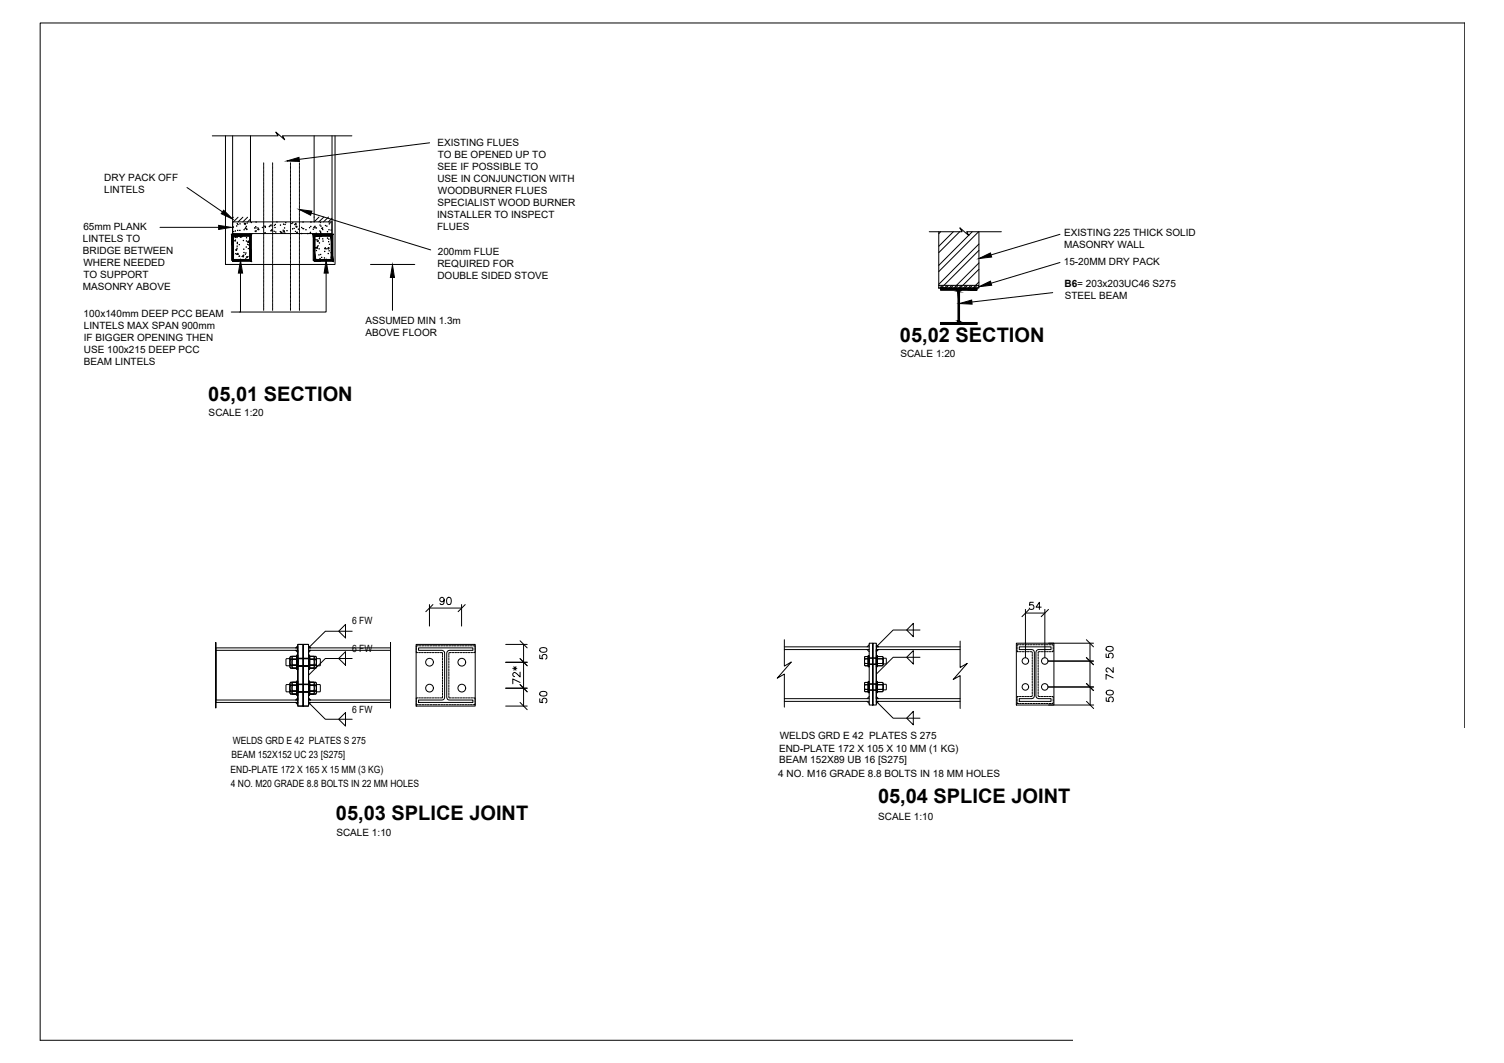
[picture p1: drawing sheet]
<svg xmlns="http://www.w3.org/2000/svg" width="420mm" height="297mm" viewBox="0 0 420 297" stroke-linecap="round" stroke-linejoin="round" font-family="sans-serif">
<!-- layer: .05 -->
<g fill="none" stroke="#000" stroke-width=".28">
<path d="M63 38v35.9h30.6v-35.9M65 38v27.8v-3.8h27.8M70 38v24M87.8 38v24l1.3-1.4M92.8 38v27.8M120 39.9l-36.4 4.6M52.2 52.4l9.9 6.8M73.7 45.5v.3M73.7 45.9v.3M73.7 46.3v.3M73.7 46.7v.2M73.7 47.1v.2"/>
<path d="M73.7 47.4v.3M73.7 47.8v.2M73.7 48.2v.2M73.7 48.5v.3M73.7 48.9v.3M73.7 49.3v.3M73.7 49.7v.2M73.7 50.1v.2M73.7 50.4v.3M73.7 50.8v.2M73.7 51.2v.2M73.7 51.5v.3"/>
<path d="M73.7 51.9v.3M73.7 52.3v.3M73.7 52.7v.2M73.7 53v.3M73.7 53.4v.3M73.7 53.8v.2M73.7 54.2v.2M73.7 54.6v.2M73.7 54.9v.3M73.7 55.3v.3M73.7 55.7v.2M73.7 56v.3"/>
<path d="M73.7 56.4v.3M73.7 56.8v.3M73.7 57.2v.2M73.7 57.6v.2M73.7 57.9v.3M73.7 58.3v.2M73.7 58.7v.2M73.7 59v.3M73.7 59.4v.3M73.7 59.8v.3M76.2 45.5v.3M76.2 45.9v.3"/>
<path d="M76.2 46.3v.3M76.2 46.7v.2M76.2 47.1v.2M76.2 47.4v.3M76.2 47.8v.2M76.2 48.2v.2M76.2 48.5v.3M76.2 48.9v.3M76.2 49.3v.3M76.2 49.7v.2M76.2 50.1v.2M76.2 50.4v.3"/>
<path d="M76.2 50.8v.2M76.2 51.2v.2M76.2 51.5v.3M76.2 51.9v.3M76.2 52.3v.3M76.2 52.7v.2M76.2 53v.3M76.2 53.4v.3M76.2 53.8v.2M76.2 54.2v.2M76.2 54.6v.2M76.2 54.9v.3"/>
<path d="M76.2 55.3v.3M76.2 55.7v.2M76.2 56v.3M76.2 56.4v.3M76.2 56.8v.3M76.2 57.2v.2M76.2 57.6v.2M76.2 57.9v.3M76.2 58.3v.2M76.2 58.7v.2M76.2 59v.3M76.2 59.4v.3"/>
<path d="M76.2 59.8v.3M81.2 45.5v.3M81.2 45.9v.3M81.2 46.3v.3M81.2 46.7v.2M81.2 47.1v.2M81.2 47.4v.3M81.2 47.8v.2M81.2 48.2v.2M81.2 48.5v.3M81.2 48.9v.3M81.2 49.3v.3"/>
<path d="M81.2 49.7v.2M81.2 50.1v.2M81.2 50.4v.3M81.2 50.8v.2M81.2 51.2v.2M81.2 51.5v.3M81.2 51.9v.3M81.2 52.3v.3M81.2 52.7v.2M81.2 53v.3M81.2 53.4v.3M81.2 53.8v.2"/>
<path d="M81.2 54.2v.2M81.2 54.6v.2M81.2 54.9v.3M81.2 55.3v.3M81.2 55.7v.2M81.2 56v.3M81.2 56.4v.3M81.2 56.8v.3M81.2 57.2v.2M81.2 57.6v.2M81.2 57.9v.3M81.2 58.3v.2"/>
<path d="M81.2 58.7v.2M81.2 59v.3M81.2 59.4v.3M81.2 59.8v.3M83.7 45.5v.3M83.7 45.9v.3M83.7 46.3v.3M83.7 46.7v.2M83.7 47.1v.2M83.7 47.4v.3M83.7 47.8v.2M83.7 48.2v.2"/>
<path d="M83.7 48.5v.3M83.7 48.9v.3M83.7 49.3v.3M83.7 49.7v.2M83.7 50.1v.2M83.7 50.4v.3M83.7 50.8v.2M83.7 51.2v.2M83.7 51.5v.3M83.7 51.9v.3M83.7 52.3v.3M83.7 52.7v.2"/>
<path d="M83.7 53v.3M83.7 53.4v.3M83.7 53.8v.2M83.7 54.2v.2M83.7 54.6v.2M83.7 54.9v.3M83.7 55.3v.3M83.7 55.7v.2M83.7 56v.3M83.7 56.4v.3M83.7 56.8v.3M83.7 57.2v.2"/>
<path d="M83.7 57.6v.2M83.7 57.9v.3M83.7 58.3v.2M83.7 58.7v.2M83.7 59v.3M83.7 59.4v.3M83.7 59.8v.3M87 59.5l33.3 10.3M44.7 63.5h16.4M65 63.4l.1-.1 .1 .3h-.2M65 65.3h27.8M65.2 60.7l-.2 .2"/>
<path d="M65.5 67.3l.3-.3v.3zM65.8 69.8l.4-.1-.1 .3zM66.5 70.8v.3h-.2zM66.5 60.7l-1.3 1.3M67.1 66.2l.3-.1-.1 .3zM67.1 65.8l-.2 .2 .5 .1v-.3M67.2 76.3v10.9h-2.6M67.9 60.7l-1.4 1.3M68 71.3v.5l-.4-.1zM68.2 62.6l.4-.2-.1 .3zM68.7 63.6v.3h-.2zM68.8 71.8l.4-.1-.2 .3z"/>
<path d="M69.2 60.7l-1.3 1.3M69.4 67.3v.3h-.3zM70 71.2l-.2 .2h.2M70 61.2l-.8 .8M70 65.3v.5M71.2 64.6l.4-.1-.1 .3zM72.3 64.2v-.3l-.3 .3h.3M73.7 60.2v.2M73.7 60.6v.2M73.7 60.9v.3M73.7 61.3v.2M73.7 61.7v.2"/>
<path d="M73.7 62v.3M73.7 62.4v.3M73.7 62.8v.3M73.7 63.2v.2M73.7 63.6v.2M73.7 63.9v.3M73.7 64.3v.2M73.7 64.7v.2M73.7 65.1v.2M73.7 65.4v.3M73.7 65.8v.3M73.7 66.2v.2"/>
<path d="M73.7 66.6v.2M73.7 66.9v.3M73.7 67.3v.2M73.7 67.7v.2M73.7 68.1v.2M73.7 68.4v.3M73.7 68.8v.3M73.7 69.2v.2M73.7 69.5v.3M73.7 69.9v.3M73.7 70.3v.3M73.7 70.7v.2"/>
<path d="M73.7 71.1v.2M73.7 71.4v.3M73.7 71.8v.2M73.7 72.2v.2M73.7 72.5v.3M73.7 72.9v.3M73.7 73.3v.3M73.7 73.7v.2M73.7 74.1v.2M73.7 74.5v.2M73.7 74.8v.2M73.7 75.2v.2"/>
<path d="M73.7 75.6v.2M73.7 75.9v.3M73.7 76.3v.3M73.7 76.7v.2M73.7 77.1v.2M73.7 77.4v.3M73.7 77.8v.2M73.7 78.2v.2M73.7 78.6v.2M73.7 78.9v.3M73.7 79.3v.3M73.7 79.7v.3"/>
<path d="M75.4 63l.4-.1-.1 .2zM75.9 64.2v.3h-.3zM76.2 60.2v.2M76.2 60.6v.2M76.2 60.9v.3M76.2 61.3v.2M76.2 61.7v.2M76.2 62v.3M76.2 62.4v.3M76.2 62.8v.3M76.2 63.2v.2M76.2 63.6v.2"/>
<path d="M76.2 63.9v.3M76.2 64.3v.2M76.2 64.7v.2M76.2 65.1v.2M76.2 65.4v.3M76.2 65.8v.3M76.2 66.2v.2M76.2 66.6v.2M76.2 66.9v.3M76.2 67.3v.2M76.2 67.7v.2M76.2 68.1v.2"/>
<path d="M76.2 68.4v.3M76.2 68.8v.3M76.2 69.2v.2M76.2 69.5v.3M76.2 69.9v.3M76.2 70.3v.3M76.2 70.7v.2M76.2 71.1v.2M76.2 71.4v.3M76.2 71.8v.2M76.2 72.2v.2M76.2 72.5v.3"/>
<path d="M76.2 72.9v.3M76.2 73.3v.3M76.2 73.7v.2M76.2 74.1v.2M76.2 74.5v.2M76.2 74.8v.2M76.2 75.2v.2M76.2 75.6v.2M76.2 75.9v.3M76.2 76.3v.3M76.2 76.7v.2M76.2 77.1v.2"/>
<path d="M76.2 77.4v.3M76.2 77.8v.2M76.2 78.2v.2M76.2 78.6v.2M76.2 78.9v.3M76.2 79.3v.3M76.2 79.7v.3M77.3 62h.1M77.4 62h.1M78.4 65l.4-.2-.1 .3zM79.5 64.5v.3h-.3zM81.2 60.2v.2"/>
<path d="M81.2 60.6v.2M81.2 60.9v.3M81.2 61.3v.2M81.2 61.7v.2M81.2 62v.3M81.2 62.4v.3M81.2 62.8v.3M81.2 63.2v.2M81.2 63.6v.2M81.2 63.9v.3M81.2 64.3v.2M81.2 64.7v.2"/>
<path d="M81.2 65.1v.2M81.2 65.4v.3M81.2 65.8v.3M81.2 66.2v.2M81.2 66.6v.2M81.2 66.9v.3M81.2 67.3v.2M81.2 67.7v.2M81.2 68.1v.2M81.2 68.4v.3M81.2 68.8v.3M81.2 69.2v.2"/>
<path d="M81.2 69.5v.3M81.2 69.9v.3M81.2 70.3v.3M81.2 70.7v.2M81.2 71.1v.2M81.2 71.4v.3M81.2 71.8v.2M81.2 72.2v.2M81.2 72.5v.3M81.2 72.9v.3M81.2 73.3v.3M81.2 73.7v.2"/>
<path d="M81.2 74.1v.2M81.2 74.5v.2M81.2 74.8v.2M81.2 75.2v.2M81.2 75.6v.2M81.2 75.9v.3M81.2 76.3v.3M81.2 76.7v.2M81.2 77.1v.2M81.2 77.4v.3M81.2 77.8v.2M81.2 78.2v.2"/>
<path d="M81.2 78.6v.2M81.2 78.9v.3M81.2 79.3v.3M81.2 79.7v.3M82.6 63.4l.4-.2-.1 .3zM82.7 62.3v.6l-.4-.1zM83 64.8l.1 .3h-.3zM83.7 60.2v.2M83.7 60.6v.2M83.7 60.9v.3M83.7 61.3v.2M83.7 61.7v.2"/>
<path d="M83.7 62v.3M83.7 62.4v.3M83.7 62.8v.3M83.7 63.2v.2M83.7 63.6v.2M83.7 63.9v.3M83.7 64.3v.2M83.7 64.7v.2M83.7 65.1v.2M83.7 65.4v.3M83.7 65.8v.3M83.7 66.2v.2"/>
<path d="M83.7 66.6v.2M83.7 66.9v.3M83.7 67.3v.2M83.7 67.7v.2M83.7 68.1v.2M83.7 68.4v.3M83.7 68.8v.3M83.7 69.2v.2M83.7 69.5v.3M83.7 69.9v.3M83.7 70.3v.3M83.7 70.7v.2"/>
<path d="M83.7 71.1v.2M83.7 71.4v.3M83.7 71.8v.2M83.7 72.2v.2M83.7 72.5v.3M83.7 72.9v.3M83.7 73.3v.3M83.7 73.7v.2M83.7 74.1v.2M83.7 74.5v.2M83.7 74.8v.2M83.7 75.2v.2"/>
<path d="M83.7 75.6v.2M83.7 75.9v.3M83.7 76.3v.3M83.7 76.7v.2M83.7 77.1v.2M83.7 77.4v.3M83.7 77.8v.2M83.7 78.2v.2M83.7 78.6v.2M83.7 78.9v.3M83.7 79.3v.3M83.7 79.7v.3"/>
<path d="M86.5 65.3h.2M87.6 63.6l.4-.4 .1 .5-.5-.1M87.8 65.3v.5M87.8 60.6v.1M87.9 72.8h.1M88.6 67.4l.3-.1v.2zM88.6 68.9l.1 .5-.4-.1M88.7 68.9l-.4 .4M89.8 63.8l.4-.1-.1 .3zM90.2 65.8h.1M90.5 60.6l-1.4 1.4M90.9 69.2l.1 .3h-.3z"/>
<path d="M91.1 76.3v10.9h-24.2M91.6 69.4l.3-.1-.1 .3zM91.8 60.6l-1.4 1.4M92.8 61l-1.1 1M103.5 73.9h12.4M109.6 77.5v9.2M262.3 79.7h11.2v.8h-11.2zM262.3 64.8v14.9M262.3 79.7v.2M262.8 64.8l-.5 .5M263.2 79.7l-.7 .8M264.6 79.7l-.8 .8"/>
<path d="M265 79.7l-.8 .8M265.9 79.7l-.8 .8M266.3 64.8l-4 4M266.3 79.7l-.7 .8M267.7 79.7l-.8 .8M268.1 64.8l-5.8 5.8M268.6 79.7l-.8 .8M268.7 64.1l-.2 .2M269.9 79.7l-.8 .8M270.3 79.7l-.7 .8M271.2 79.7l-.7 .8M271.6 64.8l-9.3 9.4"/>
<path d="M271.7 79.7l-.8 .8M273 79.7l-.8 .8M273.4 64.8l-11.1 11.1M273.5 68.2l-11.2 11.2M273.5 73.5l-7 7M273.5 78.8l-1.7 1.7M273.5 70l-10.6 10.5M273.5 75.3l-5.3 5.2M273.5 64.8v14.9M296.1 73.3l-19.2 5.8M296.1 65.5l-19.2 5.7M73.7 80.1v.2"/>
<path d="M73.7 80.4v.3M73.7 80.8v.3M73.7 81.2v.2M73.7 81.6v.2M73.7 81.9v.3M73.7 82.3v.3M73.7 82.7v.2M73.7 83v.3M73.7 83.4v.3M73.7 83.8v.3M73.7 84.2v.2M73.7 84.6v.2"/>
<path d="M73.7 84.9v.3M73.7 85.3v.3M73.7 85.7v.2M73.7 86v.3M73.7 86.4v.3M76.2 80.1v.2M76.2 80.4v.3M76.2 80.8v.3M76.2 81.2v.2M76.2 81.6v.2M76.2 81.9v.3M76.2 82.3v.3"/>
<path d="M76.2 82.7v.2M76.2 83v.3M76.2 83.4v.3M76.2 83.8v.3M76.2 84.2v.2M76.2 84.6v.2M76.2 84.9v.3M76.2 85.3v.3M76.2 85.7v.2M76.2 86v.3M76.2 86.4v.3M81.2 80.1v.2"/>
<path d="M81.2 80.4v.3M81.2 80.8v.3M81.2 81.2v.2M81.2 81.6v.2M81.2 81.9v.3M81.2 82.3v.3M81.2 82.7v.2M81.2 83v.3M81.2 83.4v.3M81.2 83.8v.3M81.2 84.2v.2M81.2 84.6v.2"/>
<path d="M81.2 84.9v.3M81.2 85.3v.3M81.2 85.7v.2M81.2 86v.3M81.2 86.4v.3M83.7 80.1v.2M83.7 80.4v.3M83.7 80.8v.3M83.7 81.2v.2M83.7 81.6v.2M83.7 81.9v.3M83.7 82.3v.3"/>
<path d="M83.7 82.7v.2M83.7 83v.3M83.7 83.4v.3M83.7 83.8v.3M83.7 84.2v.2M83.7 84.6v.2M83.7 84.9v.3M83.7 85.3v.3M83.7 85.7v.2M83.7 86v.3M83.7 86.4v.3M273.5 80.1l-.4 .4"/>
<path d="M294.1 81.8l-22.6 2.6M120 168.9v6M120 169.9h8.9M124.1 167.6a.62 .62 0 0 1-.9 .5 .62 .62 0 0 1-.2-1 .62 .62 0 0 1 1 .1l.1 .4a.94 .94 0 0 1-.8 1.3l-.4-.3M125.1 167a.59 .59 0 0 1 .9 .3l.1 .5a.91 .91 0 0 1-.6 1.1h-.2a1.29 1.29 0 0 1-.2-1.9zM128.9 168.9v6M219.1 178.8v7.3l2-1.1-4 4.5 2-1.1v9.2M268.2 179.1v7.4l2-1.1-3.9 4.5 1.9-1.1v9.2M283.9 179.7h10.5v17.3h-10.5zM286.5 170.3v13.5M286.5 171.3h5.4M288.7 168.3h-1l-.1 .8a.7 .7 0 0 1 1.1 0 .7 .7 0 0 1-.1 1.1 .7 .7 0 0 1-1.1-.3"/>
<path d="M290.9 169.7h-1.5l1-1.4v2M291.9 170.3v13.5M292.9 179.7h12.6M304.5 179.7v12.3M141.3 180.1h6M141.3 185.1h6M141.3 192.3h6M141.3 197.3h6M143.3 186.8h1.1M143.6 186.3l.5 1M144.1 186.3l-.5 1M145.3 190.7l-2-1v1.4"/>
<path d="M145.3 187.8v1.4l-1-1-.7-.3-.3 .4v.4l.5 .3M146.3 180.1v17.2M150.8 183v1l.8 .1a.7 .7 0 0 1 0-1.1 .7 .7 0 0 1 1.1 .2 .7 .7 0 0 1-.3 1M150.8 195.3v.9l.8 .1a.7 .7 0 0 1 0-1 .7 .7 0 0 1 1.1 .1 .7 .7 0 0 1-.3 1M150.9 181.2l.7-.2a.85 .85 0 0 1 1.2 .7 1.16 1.16 0 0 1-2 0zM150.9 193.5l.7-.3a.85 .85 0 0 1 1.2 .8 1.16 1.16 0 0 1-2 0zM292.9 184.7h12.6M292.9 192h12.6M292.9 197h12.6M304.5 192v5M309 182.7v1l.8 .1a.71 .71 0 0 1 .1-1.1 .71 .71 0 0 1 1 .2 .71 .71 0 0 1-.3 1M309 195v.9l.9 .1a.72 .72 0 0 1-.1-1.1 .72 .72 0 0 1 1.1 .2 .72 .72 0 0 1-.3 1"/>
<path d="M309.1 180.9l.7-.3a.85 .85 0 0 1 1.2 .8 1.12 1.12 0 0 1-2 0zM309.1 193.2a1.25 1.25 0 0 1 1.9 .2v.2a1.12 1.12 0 0 1-2 0zM311 189.4l-2-.9v1.3M311 186.5v1.4l-1-1-.6-.3-.3 .2-.1 .6 .5 .4M327.1 211.3v5.2M342.9 211.3v5.2M353.4 211.3v5.2M409.2 211.3h-92.6v5.2"/>
</g>
<g fill="#000" stroke="#000" stroke-width=".28">
<path d="M62.5 58.7l2.5 2.5-3.2-1.5zM80.1 45l3.4-1 .2 1.1zM61.1 63l3.5 .5-3.5 .6zM65.9 70.8v.2zM66 72.7h.2zM66.1 63.1v.1zM66.1 66.4h.2zM66.2 62.5h.2zM66.4 62.7h.1zM67.2 72.8l.6 3.5h-1.2zM66.8 68.3v.1zM67 62.6h.1z"/>
<path d="M67.7 65.8h.2zM68 71.4h.2zM68.6 70.7h.2zM68.7 69h.2zM68.8 64.1h.2zM69.6 71.6v.2zM70.2 62.1v.2zM73.9 63.2h.2zM74 63.5h.2zM76.5 64.6h.2zM76.8 62.7h.2zM79 64.3h.2z"/>
<path d="M79.2 62.6v.1zM79.5 62.7h.2zM80.1 64.5h.2zM81.7 64h.1zM81.7 62.3h.2zM82.1 63.8h.2zM84.2 65.3h.1zM86.5 63.5v.2zM86.7 64.9h.1zM83.6 58.5l3.5 .5-.3 1.1zM86.8 62h.2zM88.9 68.6v.2z"/>
<path d="M89 71.2h.2zM89.1 69.5h.1zM89.1 66.7h.2zM89.2 66.2h.2zM89.3 62.9h.2zM89.5 62.1v.2zM89.5 64.8h.2zM89.5 71.1h.2zM90.1 64.2h.2zM91.1 72.8l.6 3.5h-1.1zM90.8 69.4h.1zM91.4 64.8h.2z"/>
<path d="M91.5 72.5h.2zM91.6 70.9h.2zM91.8 65.9h.1zM91.9 62.6h.2zM91.9 68.3h.2zM92.4 64.3h.2zM109.6 74l.6 3.5h-1.1zM273.5 80.1l3.2-1.5 .3 1.1zM273.5 72.2l3.2-1.5 .3 1.1zM268 84.8l3.4-1 .2 1.2z"/>
<path d="M64.7 65.5v7.3h.5zM64.7 65.5l.5 .5v6.8zM64.7 65.5l.5 .5 5-.5zM65.2 66l5-.5-.5 .5zM70.2 65.5l-.5 .5 .5 7zM69.7 66l.5 7-.5-.5zM65 73h5.2l-.5-.5zM65 72.5h4.7l-4.7 .5z"/>
<path d="M87.5 65.5v7.3h.5zM87.5 65.5l.5 .5v6.8zM87.5 65.5l.5 .5 5-.5zM88 66l5-.5-.5 .5zM92.5 66l.5 7v-7.5zM92.5 66l.5 7-.5-.5zM87.8 73h5.2l-.5-.5zM87.8 72.5h4.7l-4.7 .5z"/>
<path d="M267.7 81.5l.4 .1zM267.7 81.5l.4 .1z"/>
<path d="M267.7 81.6l.4 8v-8zM267.7 81.6l.4 8h-.4z"/>
<path d="M267.7 89.6l.4 .1zM267.7 89.6l.4 .1z"/>
<path d="M267.7 89.7l.4 .1zM267.7 89.7l.4 .1z"/>
<path d="M267.6 81.4h.5zM267.6 81.4l.5 .1z"/>
<path d="M267.6 89.8l.5 .1zM267.6 89.8l.5 .1z"/>
<path d="M267.6 81.3h.5zM267.6 81.3l.5 .1z"/>
<path d="M267.6 89.9l.6 .1zM267.6 89.9l.6 .1z"/>
<path d="M267.5 81.2h.7zM267.5 81.2l.6 .1z"/>
<path d="M267.5 90h.8zM267.5 90h.8z"/>
<path d="M267.5 81.1h.8zM267.5 81.1l.7 .1z"/>
<path d="M267.5 90l.9 .1zM267.4 90.1h1z"/>
<path d="M267.4 81.1h1zM267.4 81.1h.9z"/>
<path d="M267.4 90.1h1zM267.3 90.1h1.1z"/>
<path d="M267.3 81.1h1.1zM267.3 81.1h1.1z"/>
<path d="M267.3 90.1h1.3zM267.2 90.1h1.4z"/>
<path d="M267.2 81.1h1.4zM267.2 81.1h1.2z"/>
<path d="M262.8 80.5l10.1 .6v-.6zM262.8 80.5l10.1 .6h-10.1z"/>
<path d="M262.8 90.1l10.1 .6v-.6zM262.8 90.1l10.1 .6h-10.1z"/>
<circle cx="65.1" cy="67.7" r=".07"/>
<circle cx="65.2" cy="71" r=".07"/>
<circle cx="65.3" cy="64.7" r=".07"/>
<circle cx="65.7" cy="66.4" r=".07"/>
<circle cx="65.7" cy="64.5" r=".07"/>
<circle cx="66.2" cy="71" r=".07"/>
<circle cx="66.2" cy="69.4" r=".07"/>
<circle cx="66.2" cy="68.8" r=".07"/>
<circle cx="66.3" cy="67.7" r=".07"/>
<circle cx="66.3" cy="68" r=".07"/>
<circle cx="66.3" cy="66" r=".07"/>
<circle cx="66.8" cy="71.6" r=".07"/>
<circle cx="66.9" cy="71.6" r=".07"/>
<circle cx="67" cy="64.4" r=".07"/>
<circle cx="68.1" cy="69.6" r=".07"/>
<circle cx="68.1" cy="70.5" r=".07"/>
<circle cx="68.2" cy="64.2" r=".07"/>
<circle cx="68.3" cy="62.4" r=".07"/>
<circle cx="68.5" cy="71" r=".07"/>
<circle cx="68.7" cy="72.3" r=".07"/>
<circle cx="68.8" cy="63.2" r=".07"/>
<circle cx="68.8" cy="67.3" r=".07"/>
<circle cx="68.9" cy="66.4" r=".07"/>
<circle cx="69" cy="62.3" r=".07"/>
<circle cx="69.2" cy="68.3" r=".07"/>
<circle cx="69.5" cy="68.4" r=".07"/>
<circle cx="71.1" cy="63.7" r=".07"/>
<circle cx="71.4" cy="63.3" r=".07"/>
<circle cx="71.5" cy="63.7" r=".07"/>
<circle cx="71.5" cy="62" r=".07"/>
<circle cx="72" cy="63.7" r=".07"/>
<circle cx="73.3" cy="63.6" r=".07"/>
<circle cx="74" cy="65" r=".07"/>
<circle cx="74.1" cy="63.3" r=".07"/>
<circle cx="75.2" cy="63.3" r=".07"/>
<circle cx="76.7" cy="63" r=".07"/>
<circle cx="77" cy="64.8" r=".07"/>
<circle cx="78.3" cy="64.7" r=".07"/>
<circle cx="78.3" cy="62.9" r=".07"/>
<circle cx="79.5" cy="63.7" r=".07"/>
<circle cx="79.6" cy="65.2" r=".07"/>
<circle cx="79.8" cy="62.2" r=".07"/>
<circle cx="81.5" cy="62.5" r=".07"/>
<circle cx="83.3" cy="64" r=".07"/>
<circle cx="84.3" cy="63.6" r=".07"/>
<circle cx="84.6" cy="63.9" r=".07"/>
<circle cx="84.7" cy="62" r=".07"/>
<circle cx="84.8" cy="63.9" r=".07"/>
<circle cx="86" cy="65.3" r=".07"/>
<circle cx="86.8" cy="63.3" r=".07"/>
<circle cx="87.5" cy="64" r=".07"/>
<circle cx="88.2" cy="69.2" r=".07"/>
<circle cx="88.3" cy="67" r=".07"/>
<circle cx="88.3" cy="65.2" r=".07"/>
<circle cx="88.4" cy="70" r=".07"/>
<circle cx="88.4" cy="63.7" r=".07"/>
<circle cx="88.6" cy="67" r=".07"/>
<circle cx="89.2" cy="67.9" r=".07"/>
<circle cx="89.4" cy="64.5" r=".07"/>
<circle cx="89.4" cy="72.2" r=".07"/>
<circle cx="89.6" cy="65" r=".07"/>
<circle cx="89.7" cy="63.2" r=".07"/>
<circle cx="89.9" cy="71.9" r=".07"/>
<circle cx="90.2" cy="66.7" r=".07"/>
<circle cx="90.2" cy="65.8" r=".07"/>
<circle cx="90.6" cy="72.1" r=".07"/>
<circle cx="90.7" cy="70.2" r=".07"/>
<circle cx="90.9" cy="72.6" r=".07"/>
<circle cx="90.9" cy="63" r=".07"/>
<circle cx="91.3" cy="63.2" r=".07"/>
<circle cx="91.3" cy="69.5" r=".07"/>
<circle cx="91.5" cy="66.5" r=".07"/>
<circle cx="91.7" cy="69.2" r=".07"/>
<circle cx="91.9" cy="66.8" r=".07"/>
<circle cx="91.9" cy="64.2" r=".07"/>
<circle cx="91.9" cy="70.1" r=".07"/>
<circle cx="92.2" cy="62.2" r=".07"/>
<circle cx="92.5" cy="70.6" r=".07"/>
<circle cx="92.5" cy="71.8" r=".07"/>
<circle cx="92.5" cy="72" r=".07"/>
</g>
<!-- layer: DIMENSIONS -->
<path d="M59.3 38h18.4l-.7-1.1 2.5 2.2-.6-1.1h19.4M259.6 64.8h9.2l-.7-1.1 2.6 2.2-.7-1.1h9.7" fill="none" stroke="#000" stroke-width=".28"/>
<!-- layer: S280G8 -->
<path d="M267.1 81l.5 .3 .1 .3-.1 8.3-.4 .2h-4.4v.6h10.1v-.6h-4.4l-.4-.2-.1-8.4 .5-.5M267.2 81.1h-4.4v-.6h10.1v.6h-4.3" fill="none" stroke="#000" stroke-width=".28"/>
<!-- layer: 0 -->
<path d="M120.9 168.9l-1.9 2M130 168.9l-2 2M145.3 179.1l2 1.9M287.5 170.3l-2 2M292.9 170.3l-2 2M303.5 178.8l2 1.9M145.3 184.1l2 1.9M145.3 191.3l2 2M145.3 196.3l2 2M303.5 183.8l2 1.9M303.5 191l2 2M303.5 196l2 2" fill="none" stroke="#000" stroke-width=".28"/>
<!-- layer: JOINT -->
<g fill="none" stroke="#000" stroke-width=".28">
<path d="M242.8 179.7h1v17.3v-17.3h1v17.3h-2zM60.3 197.8v-18.3v18.3M60.3 181h22.9v15.3h-22.9zM60.3 181.7h22.9v13.9h-22.9zM82.6 181.7h.6v.7zM82.6 181l.6-.5v.5zM82.6 195.6l.6-.6v.6zM82.6 196.3h.6v.6zM83.2 180.1h1.5v17.2v-17.2h1.5v17.2h-3zM86.2 181h22.9v15.3h-22.9zM86.2 181.7h22.9v13.9h-22.9zM86.2 181.7h.6l-.6 .7z"/>
<path d="M86.2 180.5l.6 .5h-.6zM86.2 195l.6 .6h-.6zM86.2 196.3h.6l-.6 .6zM109.1 197.8v-18.3v18.3M116.2 180.1h16.6v17.2h-16.6zM116.9 181h15.2v.7h-6.5a.8 .8 0 0 0-.8 .8v12.3a.73 .73 0 0 0 .8 .8h6.5v.7h-15.2v-.7h6.6a.72 .72 0 0 0 .7-.8v-12.6l-.7-.5h-6.6zM219.1 196h23.7M219.1 195.2h23.7M219.1 180.7h23.7M219.1 181.5h23.7M242.2 181.5l.6 .6M242.2 196l.6 .6"/>
<path d="M242.8 180.2l-.6 .5M242.8 194.6l-.6 .6M244.8 181.5h.6l-.6 .6zM244.8 180.2l.6 .5h-.6zM244.8 194.6l.6 .6h-.6zM244.8 196h.6l-.6 .6zM244.8 196h23.4M244.8 195.2h23.4M268.2 180.7h-23.4v15.3M268.2 181.5h-23.4v13.7M284.7 180.7h8.9v.8h-3.4a.8 .8 0 0 0-.8 .8v12.2a.8 .8 0 0 0 .8 .7h3.4v.8h-8.9v-.8h3.5a.73 .73 0 0 0 .8-.7v-12.2a.73 .73 0 0 0-.8-.8h-3.5z"/>
</g>
<!-- layer: JOINT_WELD_RUNS -->
<g fill="none" stroke="#000" stroke-width=".28">
<path d="M116.3 181.9v.5h.4M116.3 196.5v.4h.6M116.3 181.1v.5M116.3 195.7v.5M116.7 195h-.4v.5M116.9 180.5h-.6v.4M117 195h.5M117 182.4h.5M117.1 196.9h.5M117.1 180.5h.5M117.7 195h.5M117.7 182.4h.5"/>
<path d="M117.9 196.9h.5M117.9 180.5h.5M118.5 195h.5M118.5 182.4h.5M118.7 196.9h.4M118.7 180.5h.4M119.2 195h.5M119.2 182.4h.5M119.4 196.9h.5M119.4 180.5h.5M120 195h.5M120 182.4h.5"/>
<path d="M120.1 196.9h.6M120.1 180.5h.6M120.7 195h.5M120.7 182.4h.5M120.9 196.9h.5M120.9 180.5h.5M121.5 195h.5M121.5 182.4h.5M121.6 196.9h.5M121.6 180.5h.5M122.2 195h.5M122.2 182.4h.5"/>
<path d="M122.4 196.9h.5M122.4 180.5h.5M123 182.4h.5l.1 .6M123.1 196.9h.6M123.1 180.5h.6M123.6 194.4l-.1 .6h-.5M123.6 183.2v.5M123.6 183.9v.5M123.6 184.7v.5M123.6 185.4v.5M123.6 186.2v.5M123.6 186.9v.5"/>
<path d="M123.6 187.7v.5M123.6 188.4v.5M123.6 189.2v.5M123.6 189.9v.5M123.6 190.7v.5M123.6 191.4v.5M123.6 192.2v.5M123.6 192.9v.5M123.6 193.7v.5M123.9 196.9h.5M123.9 180.5h.5M124.6 196.9h.5"/>
<path d="M124.6 180.5h.5M125.4 194.4l.1 .6h.6M125.4 196.9h.5M125.4 183.2v.5M125.4 183.9v.5M125.4 184.7v.5M125.4 185.4v.5M125.4 186.2v.5M125.4 186.9v.5M125.4 187.7v.5M125.4 188.4v.5M125.4 189.2v.5"/>
<path d="M125.4 189.9v.5M125.4 190.7v.5M125.4 191.4v.5M125.4 192.2v.5M125.4 192.9v.5M125.4 193.7v.5M125.4 180.5h.5M126.1 182.4h-.6l-.1 .6M126.2 196.9h.5M126.2 180.5h.5M126.3 195h.5M126.3 182.4h.5"/>
<path d="M126.9 196.9h.5M126.9 180.5h.5M127 195h.6M127 182.4h.6M127.6 196.9h.5M127.6 180.5h.5M127.8 195h.5M127.8 182.4h.5M128.4 196.9h.5M128.4 180.5h.5M128.6 195h.4M128.6 182.4h.4"/>
<path d="M129.2 196.9h.4M129.2 180.5h.4M129.3 195h.5M129.3 182.4h.5M129.9 196.9h.5M129.9 180.5h.5M130 195h.6M130 182.4h.6M130.6 196.9h.5M130.6 180.5h.5M130.8 195h.5M130.8 182.4h.5"/>
<path d="M131.4 196.9h.5M131.4 180.5h.5M131.6 195h.4M131.6 182.4h.4M132.1 180.5h.6v.4M132.3 195h.4v.5M132.7 196.5v.4h-.6M132.7 181.9v.5h-.4M132.7 181.1v.5M132.7 195.7v.5M284.1 181.6v.5h.4M284.1 196.1v.5h.5"/>
<path d="M284.1 180.9v.5M284.1 195.4v.5M284.5 194.6h-.4v.5M284.6 180.2h-.5v.4M284.8 194.6h.5M284.8 182.1h.5M284.8 196.6h.5M284.8 180.2h.5M285.5 194.6h.5M285.5 182.1h.5M285.6 196.6h.4M285.6 180.2h.4"/>
<path d="M286.3 194.6h.5M286.3 182.1h.5M286.3 196.6h.5M286.3 180.2h.5M287 194.6h.5M287 182.1h.5M287.1 196.6h.5M287.1 180.2h.5M287.8 182.1h.4l.2 .5M287.8 196.6h.5M287.8 180.2h.5M288.4 194.1l-.2 .5h-.4"/>
<path d="M288.4 182.9v.5M288.4 183.6v.5M288.4 184.3v.6M288.4 185.1v.5M288.4 185.9v.5M288.4 186.6v.5M288.4 187.4v.5M288.4 188.1v.5M288.4 188.9v.5M288.4 189.6v.5M288.4 190.4v.5M288.4 191.1v.5"/>
<path d="M288.4 191.9v.4M288.4 192.6v.5M288.4 193.4v.5M288.5 196.6h.6M288.5 180.2h.6M289.3 196.6h.5M289.3 180.2h.5M290 194.1l.1 .5h.5M290 182.9v.5M290 183.6v.5M290 184.3v.6M290 185.1v.5"/>
<path d="M290 185.9v.5M290 186.6v.5M290 187.4v.5M290 188.1v.5M290 188.9v.5M290 189.6v.5M290 190.4v.5M290 191.1v.5M290 191.9v.4M290 192.6v.5M290 193.4v.5M290.1 196.6h.5"/>
<path d="M290.1 180.2h.5M290.6 182.1h-.5l-.1 .5M290.8 196.6h.5M290.8 194.6h.5M290.8 182.1h.5M290.8 180.2h.5M291.5 196.6h.6M291.5 180.2h.6M291.6 194.6h.5M291.6 182.1h.5M292.3 196.6h.5M292.3 180.2h.5"/>
<path d="M292.4 194.6h.5M292.4 182.1h.5M293.1 196.6h.5M293.1 180.2h.5M293.1 194.6h.5M293.1 182.1h.5M293.8 180.2h.4v.4M293.8 194.6h.4v.5M294.2 196.1v.5h-.4M294.2 181.6v.5h-.4M294.2 180.9v.5M294.2 195.4v.5"/>
</g>
<!-- layer: JOINT_BOLT_HOLES -->
<g fill="none" stroke="#000" stroke-width=".28">
<circle cx="120" cy="192.3" r="1.08"/>
<circle cx="120" cy="185" r="1.08"/>
<circle cx="129" cy="192.3" r="1.08"/>
<circle cx="129" cy="185" r="1.08"/>
<circle cx="286.4" cy="184.7" r=".91"/>
<circle cx="286.4" cy="191.9" r=".91"/>
<circle cx="291.9" cy="191.9" r=".91"/>
<circle cx="291.9" cy="184.7" r=".91"/>
</g>
<!-- layer: JOINT_BOLTS -->
<g fill="none" stroke="#000" stroke-width=".28">
<path d="M80 184.1h1v1.9h-1l-.1-.1zM80 191.3h1v2h-1l-.1-.2zM81.2 183.4h1.7v3.3h-1.7l-.2-.3v-2.6zM81.2 184.2h1.7v1.7h-1.7l-.2-.7zM81.2 183.4h1.7v.8h-1.7l-.2-.3zM81.2 185.9h1.7v.8h-1.7l-.2-.3zM81.2 190.7h1.7v3.3h-1.7l-.2-.4v-2.6zM81.2 191.5h1.7v1.6h-1.7l-.2-.6zM81.2 190.7h1.7v.8h-1.7l-.2-.3zM81.2 193.1h1.7v.9h-1.7l-.2-.4zM81.7 183.4h1.2v3.3h-1.2l-.1-.3zM81.7 184.2h1.2v1.7h-1.2z"/>
<path d="M81.7 183.4h1.2v.8h-1.2zM81.7 185.9h1.2v.8h-1.2zM81.7 190.7h1.2v3.3h-1.2l-.1-.4zM81.7 191.5h1.2v1.6h-1.2zM81.7 190.7h1.2v.8h-1.2zM81.7 193.1h1.2v.9h-1.2zM82.9 183.1h.3v4h-.3zM82.9 190.3h.3v4h-.3zM83.2 184h3v2.2h-3zM83.2 184.1h3v1.9h-3zM83.2 191.2h3v2.2h-3zM83.2 191.3h3v2h-3z"/>
<path d="M86.2 183.1h.3v4h-.3zM86.2 190.3h.3v4h-.3zM86.5 183.4h1.7l.2 .4v2.6l-.2 .3h-1.7zM86.5 184.2h1.7l.2 .7-.2 1h-1.7zM86.5 183.4h1.7l.2 .5-.2 .3h-1.7zM86.5 185.9h1.7l.2 .5-.2 .3h-1.7zM86.5 190.7h1.7l.2 .3v2.6l-.2 .4h-1.7zM86.5 191.5h1.7l.2 .6-.2 1h-1.7zM86.5 190.7h1.7l.2 .5-.2 .3h-1.7zM86.5 193.1h1.7l.2 .5-.2 .4h-1.7zM86.5 183.4h1.2l.1 .4-.1 2.9h-1.2zM86.5 184.2h1.2v1.7h-1.2z"/>
<path d="M86.5 183.4h1.2v.8h-1.2zM86.5 185.9h1.2v.8h-1.2zM86.5 190.7h1.2l.1 .3-.1 3h-1.2zM86.5 191.5h1.2v1.6h-1.2zM86.5 190.7h1.2v.8h-1.2zM86.5 193.1h1.2v.9h-1.2zM88.4 184.1h1v1.9h-1zM88.4 191.3h1v2h-1zM241.6 183.5h.9v2.5h-.9l-.1-.2zM241.6 184.1h.9v1.3h-.9zM241.6 183.5h.9v.6h-.9zM241.6 185.4h.9v.6h-.9z"/>
<path d="M241.6 190.7h.9v2.6h-.9l-.1-.3zM241.6 191.3h.9v1.3h-.9zM241.6 190.7h.9v.6h-.9zM241.6 192.6h.9v.7h-.9zM242.5 183.2h.3v3.1h-.3zM242.5 190.4h.3v3.2h-.3zM242.8 183.8h2v1.9h-2zM242.8 183.9h2v1.6h-2zM242.8 191.1h2v1.8h-2zM242.8 191.2h2v1.6h-2zM244.8 183.2h.3v3.1h-.3zM244.8 190.4h.3v3.2h-.3z"/>
<path d="M245.1 183.5h1.4l.2 .2v2.1l-.2 .2h-1.4zM245.1 184.1h1.4l.2 .5-.2 .8h-1.4zM245.1 183.5h1.4l.2 .3-.2 .3h-1.4zM245.1 185.4h1.4l.2 .4-.2 .2h-1.4zM245.1 190.7h1.4l.2 .3v2l-.2 .3h-1.4zM245.1 191.3h1.4l.2 .5-.2 .8h-1.4zM245.1 190.7h1.4l.2 .4-.2 .2h-1.4zM245.1 192.6h1.4l.2 .4-.2 .3h-1.4zM246.7 183.9h.8l.1 .2-.1 1.4h-.8zM246.7 191.2l.9 .1-.1 1.5h-.8z"/>
</g>
<!-- layer: JOINT_WELD_SYMB -->
<path d="M94.6 176.4l1.9-1.9v3.8zM98.4 176.4h-7.5l-4.7 4.6M253.3 176.1l1.8-1.9v3.7zM257 176.1h-7.5l-4.7 4.6M86.2 196.3l4.7 4.7h7.5M94.6 184l1.9-1.9v3.8zM98.4 184h-7.5l-4.7 4.7M244.8 196l4.7 4.7h7.5M253.3 183.7l1.8-1.9v3.7zM255.1 198.8v3.8l-1.8-1.9zM257 183.7h-7.5l-4.7 4.7M94.6 201l1.9-1.9v3.8z" fill="none" stroke="#000" stroke-width=".28"/>
<!-- layer: BOXES -->
<g fill="none" stroke="#000" stroke-width=".28">
<path d="M11.2 6.4h398v284.3h-398zM327.1 216.5v5.2M342.9 216.5v5.2M353.4 216.5v5.2M409.2 216.5h-92.6v74.2M316.6 221.7h92.6M316.6 251.2h59.2M316.6 246h92.6M375.8 246v44.7M316.6 267h92.6M316.6 282.8h92.6M350.2 282.8v7.9"/>
<path d="M390.2 282.8v7.9"/>
</g>
<path d="M319 224h43.8v19.6h-43.8z" fill="none" stroke="#fff" stroke-width=".51"/>
<path d="M299.9 203.6h120.3v93.4h-120.3z" fill="#fff"/>
<g font-size="5.6">
<text x="251.4" y="95.6">05,02 SECTION</text>
<text x="58.2" y="112.2">05,01 SECTION</text>
<text x="245.3" y="224.4">05,04 SPLICE JOINT</text>
<text x="93.9" y="229">05,03 SPLICE JOINT</text>
</g>
<g font-size="2.8">
<text x="122.2" y="40.7">EXISTING FLUES</text>
<text x="122.3" y="47.4">SEE IF POSSIBLE TO</text>
<text x="122.3" y="44">TO BE OPENED UP TO</text>
<text x="29.1" y="50.5">DRY PACK OFF</text>
<text x="29.1" y="53.8">LINTELS</text>
<text x="122.2" y="50.8">USE IN CONJUNCTION WITH</text>
<text x="122.3" y="57.6">SPECIALIST WOOD BURNER</text>
<text x="122.3" y="54.2">WOODBURNER FLUES</text>
<text x="23.3" y="64.3">65mm PLANK</text>
<text x="122.1" y="60.9">INSTALLER TO INSPECT</text>
<text x="122.1" y="64.3">FLUES</text>
<text x="23.2" y="67.7">LINTELS TO</text>
<text x="23.2" y="71.1">BRIDGE BETWEEN</text>
<text x="122.3" y="71.2">200mm FLUE</text>
<text x="297.3" y="66">EXISTING 225 THICK SOLID</text>
<text x="297.3" y="69.4">MASONRY WALL</text>
<text x="23.3" y="74.4">WHERE NEEDED</text>
<text x="23.3" y="77.8">TO SUPPORT</text>
<text x="122.2" y="74.6">REQUIRED FOR</text>
<text x="122.2" y="78">DOUBLE SIDED STOVE</text>
<text x="297.2" y="73.9">15-20MM DRY PACK</text>
<text x="23.2" y="81.1">MASONRY ABOVE</text>
<text x="297.4" y="80.2">B6= 203x203UC46 S275</text>
<text x="297.4" y="83.5">STEEL BEAM</text>
<text x="23.4" y="88.5">100x140mm DEEP PCC BEAM</text>
<text x="23.4" y="95.3">IF BIGGER OPENING THEN</text>
<text x="23.5" y="91.9">LINTELS MAX SPAN 900mm</text>
<text x="102.1" y="90.6">ASSUMED MIN 1.3m</text>
<text x="102.1" y="93.9">ABOVE FLOOR</text>
<text x="23.5" y="98.6">USE 100x215 DEEP PCC</text>
<text x="251.5" y="99.6">SCALE 1:20</text>
<text x="23.5" y="102">BEAM LINTELS</text>
<text x="58.3" y="116.2">SCALE 1:20</text>
<text x="98.4" y="174.5">6 FW</text>
<text x="98.4" y="182.1">6 FW</text>
<text x="98.4" y="199.1">6 FW</text>
<text x="65" y="207.9">WELDS GRD E 42 PLATES S 275</text>
<text x="217.8" y="206.5">WELDS GRD E 42 PLATES S 275</text>
<text x="64.4" y="215.9">END-PLATE 172 X 165 X 15 MM (3 KG)</text>
<text x="64.6" y="211.7">BEAM 152X152 UC 23 [S275]</text>
<text x="217.6" y="210">END-PLATE 172 X 105 X 10 MM (1 KG)</text>
<text x="217.7" y="213.3">BEAM 152X89 UB 16 [S275]</text>
<text x="64.5" y="219.9">4 NO. M20 GRADE 8.8 BOLTS IN 22 MM HOLES</text>
<text x="217.4" y="217">4 NO. M16 GRADE 8.8 BOLTS IN 18 MM HOLES</text>
<text x="94" y="233.7">SCALE 1:10</text>
<text x="245.4" y="229.1">SCALE 1:10</text>
</g>
</svg>
